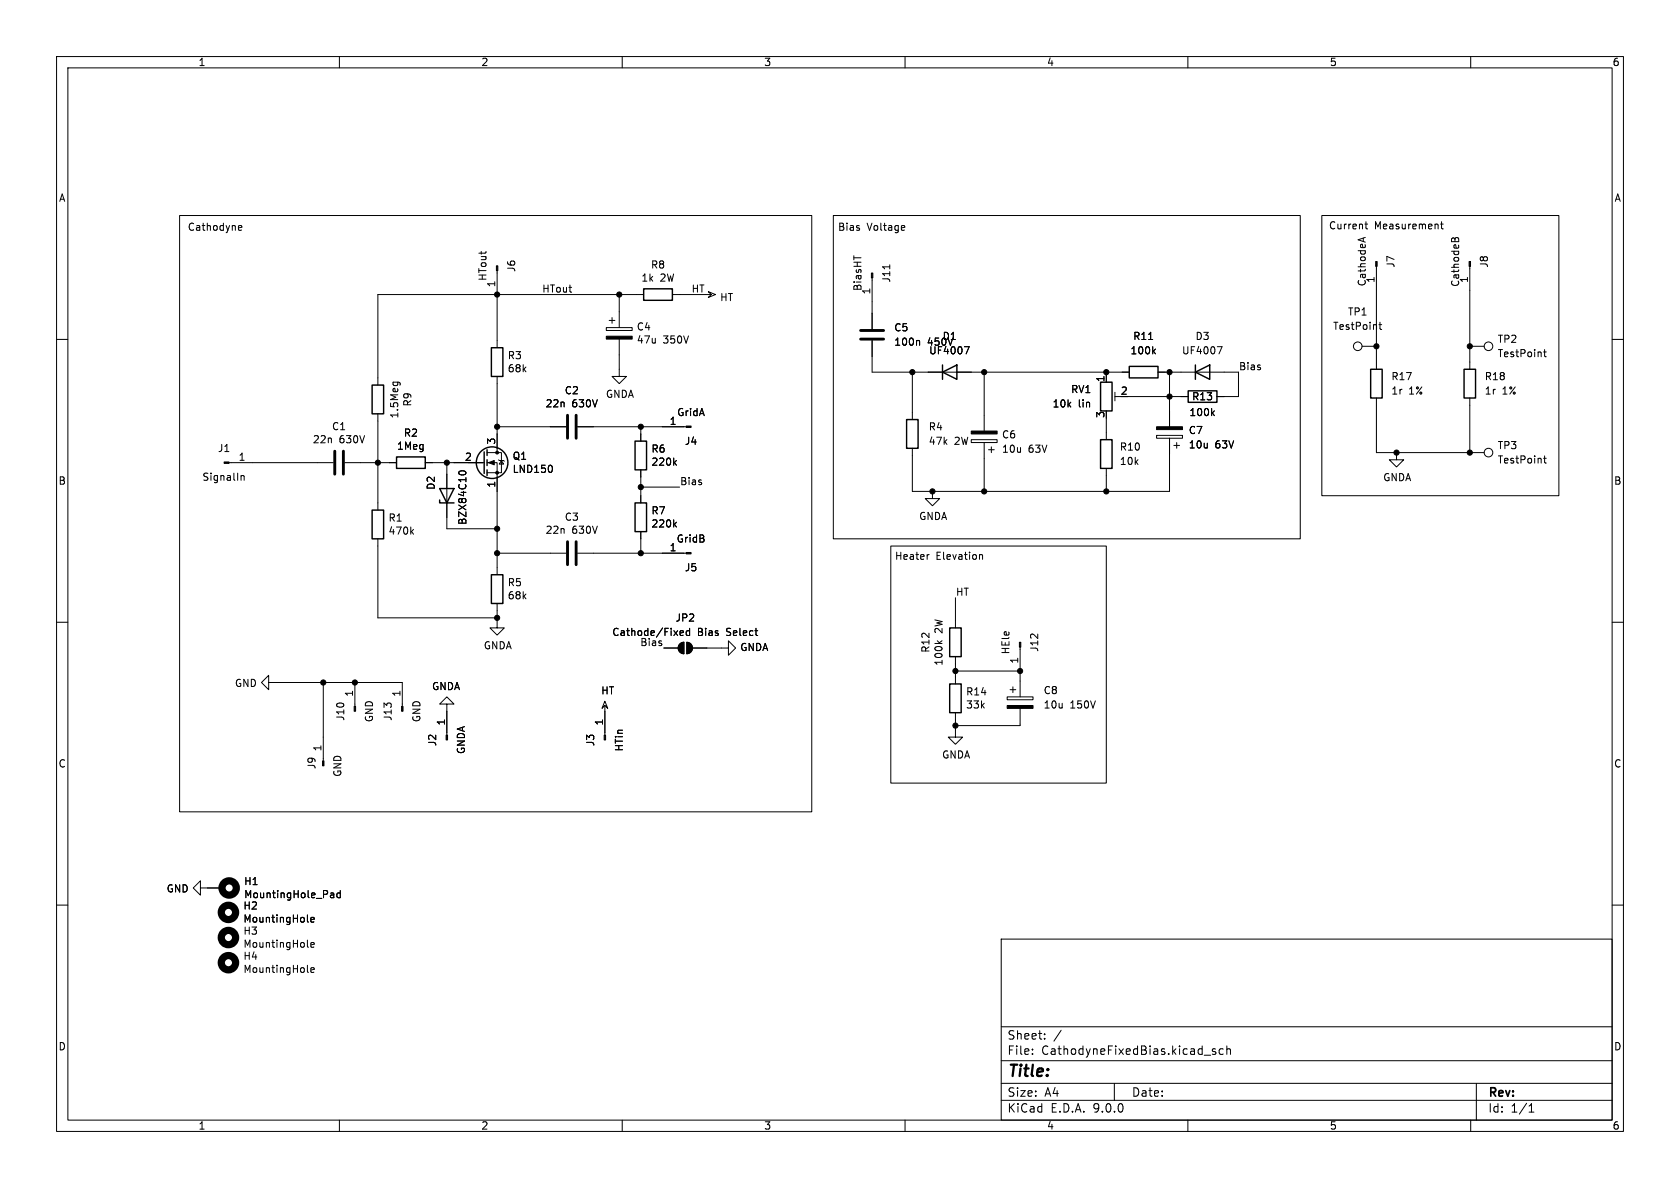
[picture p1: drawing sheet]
<svg xmlns="http://www.w3.org/2000/svg" width="297mm" height="210mm" viewBox="0 0 297 210" stroke-linecap="round" stroke-linejoin="round" font-family="sans-serif">
<g fill="none" stroke="#000" stroke-width=".18">
<path d="M10 10h277v190h-277zM12 12h273v186h-273zM60 10v2M110 10v2M160 10v2M210 10v2M260 10v2M31.7 38.1h111.8v105.4h-111.8zM147.3 38.1h82.6v57.2h-82.6zM159.8 39.9l.2 .3-.7 .1M233.7 38.1h41.9v49.5h-41.9zM241.3 39.6h.5"/>
<path d="M241.5 39.2v1.1l.3 .2M254.7 39.6h.4M254.8 39.2v1.1l.3 .2M42.2 40.5l.1 .2h.4M42.2 40.1l.1-.2h.3l.2 .2v.1l-.6 .1M87.9 47.9v13.6M107.2 57.9h4.6v.5h-4.6zM107.7 56.6h1M108.2 56.1v1.1M109.5 59.9v6.6h1.2l-1.2 1.3-1.3-1.3h1.3M109.5 52.1v5.8M113.8 52.1h-47v16"/>
<path d="M118.9 52.1h6.8M125.2 51.6l1.3 .5-1.3 .5 .5-.5zM154.2 49.1v9.1M157.3 46.8v.7M159.9 40.7h-.1M241 42.1v.6M241.4 42l-1.3 .4M243.3 47.1v18.2M243.8 57.4h.5M244 57v1.1l.3 .1M257.2 42.3l.3-.3 .3 .1 .1 .6M257.2 42.3l-.2-.2h-.3l-.1 .6"/>
<path d="M257.2 42.3v.4M259.8 47.1v18.2M10 60h2M66.8 73.2v17M69.5 67.6h1l.2 .1M69.5 67.6v.1M70.3 67.6v.1M87.9 75.4h12.2M87.9 66.5v13.5M102.1 75.4h19.2M113.3 75.4v2.6M154.2 60.2v5.6h45.4"/>
<path d="M161.3 65.8v8.4M162.4 60.2l.2 .2v.6M170.5 61.3h.8l-.5 1.3M171.7 77.7h4.6v.5h-4.6zM174 65.8v10.4M174 78.2v8.7M174.8 79.5h1M175.3 79v1M195.6 65.8v1.8M195.6 73.9v3.8M197.1 70.1h1M197.1 69.3v1.6"/>
<path d="M199.4 70.1h10.7M203.1 60h.7M203.9 62.1l.4 .5M204.3 61.7l-.5 .5M204.5 77h4.5v.5h-4.5zM204.7 65.8h14.2v4.3h-3.8M206.8 65.8v9.6M206.8 77.5v9.4h-45.5v-7.7M207.5 78.7h1M208 78.2v1M214.3 73l.4 .5M214.7 72.6l-.5 .5"/>
<path d="M215.2 61.3h.8l-.5 1.3M240.8 61.2h2.5M243.3 70.4v9.6h19.1M259.8 70.4v9.6M259.8 61.2h2.6M272.9 62.2h.5M273.1 61.8v1.1l.3 .2M285 60h2M40.5 81.8h18.4M42.6 84.1v.8M42.6 84.2l.2-.1h.3l.1 .8M61 81.8h9.1"/>
<path d="M66.8 95.3v13.9h21.1M72.7 93.9l.4 .5M73.1 93.6l-.5 .5M75.2 81.8h10.4M79 81.8v11.7h8.9M81.2 83.8l-.1-.1a.68 .68 0 0 1 .6-.5 .68 .68 0 0 1 .7 .5l-.1 .1M86.1 80h2.5v3.6h-2.5M86.1 81.8h1.8v19.8M87.9 97.8h12.2M88.1 81.3l.2 .1h.7l.2 .1M88.6 81.4l.4 .6h-.7zM97.5 82.4l.2 .3-.2 .7"/>
<path d="M102.1 97.8h19.2M113.3 83.1v5.8M113.3 94v3.8M113.3 86.1h6.8M119.2 81.8l.4 .4M119.2 92.7l.4 .5M119.6 81.4l-.5 .5M119.6 92.3l-.5 .5M157.5 96.5h38.1v41.9h-38.1zM164.3 98l-.3 .1M164.8 86.9v1.2h1.3l-1.3 1.3-1.2-1.3h1.2M173.2 98.1h.4l.1 .8"/>
<path d="M195.6 82.8v4.1M246.9 80v1.3h1.3l-1.3 1.3-1.3-1.3h1.3M272.9 81h.5M273.1 80.6v1.1l.3 .2M10 110h2M87.9 106.7v4.3h1.3l-1.3 1.3-1.3-1.3h1.3M117.3 114.6h2.6M120.2 113.8l.7-.3v2.1a1.02 1.02 0 0 1-.9-.7 1.02 1.02 0 0 1 .2-1.1zM120.2 111.9l.6-.1v-.2l-.4-.1-.2 .2 .1 .6h.5M121.4 113.5a1.01 1.01 0 0 1 1 1.1 1.01 1.01 0 0 1-1 1zM121.9 111.6l-.3-.1-.3 .2 .1 .6h.5M121.9 111.1v1.2"/>
<path d="M122.4 114.6h6.4v-1.3l1.2 1.3-1.2 1.2v-1.2M165.7 113.3l.5 .4M166.5 113.3l-.4 .3M168.9 105.7v5.3M168.9 116.1v4.8M168.9 118.6h11.4M180.3 114.4v8.8M285 110h2M47.5 120.7v-1.3l-1.3 1.3 1.3 1.2v-1.2h23.6v4.2M57.1 120.7v13.8M62.7 120.7v4.2M79 124.5h1.3l-1.3-1.3-1.3 1.3h1.3v5.4"/>
<path d="M106.9 124l.5 1.2-.5-.5-.5 .5zM106.9 124.7v5.2M168.9 126v4.3h1.3l-1.3 1.3-1.3-1.3h1.3M178.1 123.2h4.5v.5h-4.5zM178.6 121.9h1M179.1 121.4v1M180.3 125.2v3.1h-11.4M35.4 157v-1.3l-1.2 1.3 1.2 1.2v-1.2h3.8M58.6 157.8l.3 .1 .1 .8M59 158.6l-.4 .1M59 158.2h-.4M60.2 157.9l-.4-.1-.2 .3 .1 .5h.5"/>
<path d="M60.2 157.4v1.3M10 160h2M54.3 162.8l.2 .2M54.3 167.3l.2 .2M54.3 171.7l.2 .2M55 162.6l.6-.1-.1-.3h-.4l-.1 .1v.7h.5M55 167l.6-.1-.1-.2-.4-.1-.1 .2v.6h.5M55 171.5l.6-.1-.1-.3h-.4l-.1 .1v.6h.5M177 166h108v32h-108zM285 160h2M60 198v2M110 198v2"/>
<path d="M160 198v2M177 194.5h108M177 191.5h108M177 187.5h108M177 181.5h108M182.5 186.3v.1M182.5 185.5v.1M184.7 183.6v.1M184.7 182.8v.1M187.6 182.1l-1.3 2M197 191.5v3M210 198v2"/>
<path d="M212.9 186.5h1.1M214.9 185.5l-.4-.1-.2 .2 .1 .2 .5 .2v.3h-.6M216.2 185.5l-.4-.1-.3 .3v.4l.2 .2h.5M216.9 185.5l.2-.1 .4 .1v.9M216.9 184.9v1.5M260 198v2M261 191.5v6.5M270.3 196.6h.9M270.3 195.5l.4-.4v1.5"/>
<circle cx="240" cy="61.2" r=".76"/>
<circle cx="263.1" cy="61.2" r=".76"/>
<circle cx="263.1" cy="80" r=".76"/>
</g>
<g fill="none" stroke="#000" stroke-width=".25">
<path d="M113.8 51.1h5.1v2h-5.1zM65.8 68.1h2v5.1h-2zM85.6 79.9v3.8M86.1 79.5v1M86.9 61.5h2v5h-2zM112.3 78h2v5.1h-2zM160.3 74.2h2v5h-2zM166.6 65.8l2.6-1.3v2.6zM166.6 64.5v2.6M194.6 67.6h2v5h-2zM194.6 77.7h2v5.1h-2zM199.6 64.8h5.1v2h-5.1z"/>
<path d="M210.1 69.1h5v2h-5zM211.3 65.8l2.6-1.3v2.6zM211.3 64.5v2.6M242.3 65.3h2v5.1h-2zM258.8 65.3h2.1v5.1h-2.1zM65.8 90.2h2v5.1h-2zM70.1 80.8h5.1v2h-5.1zM77.7 88.4v.5h2.6M77.7 86.4h2.6l-1.3 2.5zM86.1 81.3v1M86.1 83.1v1M112.3 88.9h2v5.1h-2z"/>
<path d="M86.9 101.6h2v5.1h-2zM167.9 111h2v5.1h-2zM167.9 120.9h2v5.1h-2z"/>
<circle cx="87" cy="81.8" r="2.79"/>
</g>
<g fill="#000" stroke="#000" stroke-width=".18">
<path d="M87.8 47h.2v.9h-.2zM107.2 59.4h4.6v.5h-4.6zM154.1 48.3h.2v.8h-.2zM243.2 46.2h.3v.9h-.3zM259.7 46.2h.3v.9h-.3zM121.3 75.3h.9v.3h-.9zM171.7 76.2h4.6v.5h-4.6zM204.5 75.4h4.5v.5h-4.5zM39.6 81.7h.9v.2h-.9zM86.4 81.8l1-.4v.8zM121.3 97.7h.9v.2h-.9zM120.2 113.8l.7-.3v2.1a1.02 1.02 0 0 1-.9-.7 1.02 1.02 0 0 1 .2-1.1z"/>
<path d="M121.4 113.5a1.01 1.01 0 0 1 1 1.1 1.01 1.01 0 0 1-1 1zM180.2 113.5h.3v.9h-.3zM57 134.5h.3v.9h-.3zM62.6 124.9h.3v.8h-.3zM71 124.9h.2v.8h-.2zM78.9 129.9h.2v.9h-.2zM106.8 129.9h.3v.9h-.3zM178.1 124.7h4.5v.5h-4.5z"/>
<circle cx="87.9" cy="52.1" r=".46"/>
<circle cx="109.5" cy="52.1" r=".46"/>
<circle cx="87.9" cy="75.4" r=".46"/>
<circle cx="113.3" cy="75.4" r=".46"/>
<circle cx="161.3" cy="65.8" r=".46"/>
<circle cx="174" cy="65.8" r=".46"/>
<circle cx="195.6" cy="65.8" r=".46"/>
<circle cx="206.8" cy="65.8" r=".46"/>
<circle cx="206.8" cy="70.1" r=".46"/>
<circle cx="243.3" cy="61.2" r=".46"/>
<circle cx="259.8" cy="61.2" r=".46"/>
<circle cx="66.8" cy="81.8" r=".46"/>
<circle cx="79" cy="81.8" r=".46"/>
<circle cx="87.9" cy="93.5" r=".46"/>
<circle cx="87.9" cy="97.8" r=".46"/>
<circle cx="87.9" cy="80" r=".25"/>
<circle cx="87.9" cy="83.6" r=".25"/>
<circle cx="113.3" cy="86.1" r=".46"/>
<circle cx="113.3" cy="97.8" r=".46"/>
<circle cx="164.8" cy="86.9" r=".46"/>
<circle cx="174" cy="86.9" r=".46"/>
<circle cx="195.6" cy="86.9" r=".46"/>
<circle cx="246.9" cy="80" r=".46"/>
<circle cx="259.8" cy="80" r=".46"/>
<circle cx="87.9" cy="109.2" r=".46"/>
<circle cx="168.9" cy="118.6" r=".46"/>
<circle cx="180.3" cy="118.6" r=".46"/>
<circle cx="57.1" cy="120.7" r=".46"/>
<circle cx="62.7" cy="120.7" r=".46"/>
<circle cx="168.9" cy="128.3" r=".46"/>
</g>
<g fill="none" stroke="#000" stroke-width="1.3">
<circle cx="40.5" cy="157" r="1.27"/>
<circle cx="40.4" cy="170.2" r="1.27"/>
<circle cx="40.4" cy="165.7" r="1.27"/>
<circle cx="40.4" cy="161.3" r="1.27"/>
</g>
<path d="M152.1 58.4h4.1M152.1 59.9h4.1M59.2 79.8v4M60.7 79.8v4M100.3 73.4v4.1M101.9 73.4v4.1M100.3 95.8v4M101.9 95.8v4" fill="none" stroke="#000" stroke-width=".51"/>
<text font-size="2.8" x="178" y="190.9">Title:</text>
<g font-size="2.1">
<text x="178" y="184">Sheet:</text>
<text x="178" y="186.7">File:</text>
<text x="184.1" y="186.7">CathodyneFixedBias.kicad_sch</text>
<text x="178" y="196.9">KiCad</text>
<text x="178" y="194.1">Size:</text>
<text x="184.7" y="194.1">A4</text>
<text x="185.7" y="196.9">E.D.A.</text>
<text x="193.3" y="196.9">9.0.0</text>
<text x="200" y="194.1">Date:</text>
<text x="263" y="194.3">Rev:</text>
<text x="263" y="196.9">Id:</text>
<text x="267.1" y="196.9">1/1</text>
</g>
<g font-size="1.8">
<text x="35" y="11.9">1</text>
<text x="85" y="11.9">2</text>
<text x="135" y="11.9">3</text>
<text x="185" y="11.9">4</text>
<text x="235" y="11.9">5</text>
<text x="285" y="11.9">6</text>
<text x="10.3" y="35.9">A</text>
<text x="285.3" y="35.9">A</text>
<text x="33.1" y="41">Cathodyne</text>
<text x="148.1" y="41">Bias</text>
<text x="153.3" y="41">Voltage</text>
<text x="234.8" y="40.7">Current</text>
<text x="243" y="40.7">Measurement</text>
<text x="115" y="47.7">R8</text>
<text x="246.7" y="47.4" transform="rotate(-90 246.7 47.4)">J7</text>
<text x="263.2" y="47.4" transform="rotate(-90 263.2 47.4)">J8</text>
<text x="86.2" y="49.8" transform="rotate(-90 86.2 49.8)">HTout</text>
<text x="87.6" y="50.9" transform="rotate(-90 87.6 50.9)">1</text>
<text x="91.3" y="48.2" transform="rotate(-90 91.3 48.2)">J6</text>
<text x="95.8" y="51.8">HTout</text>
<text x="113.3" y="50">1k</text>
<text x="116.7" y="50">2W</text>
<text x="122.2" y="51.8">HT</text>
<text x="127.2" y="53.4">HT</text>
<text x="152.5" y="51.5" transform="rotate(-90 152.5 51.5)">BiasHT</text>
<text x="153.9" y="52.1" transform="rotate(-90 153.9 52.1)">1</text>
<text x="157.6" y="50.1" transform="rotate(-90 157.6 50.1)">J11</text>
<text x="241.7" y="50.7" transform="rotate(-90 241.7 50.7)">CathodeA</text>
<text x="243.1" y="50.1" transform="rotate(-90 243.1 50.1)">1</text>
<text x="258.2" y="50.8" transform="rotate(-90 258.2 50.8)">CathodeB</text>
<text x="259.6" y="50.1" transform="rotate(-90 259.6 50.1)">1</text>
<text x="112.5" y="58.6">C4</text>
<text x="158" y="58.8">C5</text>
<text x="235.6" y="58.5">TestPoint</text>
<text x="238.2" y="56">TP1</text>
<text x="89.7" y="63.7">R3</text>
<text x="112.5" y="60.9">47u</text>
<text x="117.2" y="60.9">350V</text>
<text x="158" y="61.3">100n</text>
<text x="163.9" y="61.3">450V</text>
<text x="164.2" y="62.8">UF4007</text>
<text x="166.6" y="60.3">D1</text>
<text x="199.8" y="62.8">100k</text>
<text x="200.2" y="60.3">R11</text>
<text x="208.9" y="62.8">UF4007</text>
<text x="211.3" y="60.3">D3</text>
<text x="218.9" y="65.5">Bias</text>
<text x="264.7" y="60.8">TP2</text>
<text x="264.7" y="63.3">TestPoint</text>
<text x="72.9" y="72" transform="rotate(-90 72.9 72)">R9</text>
<text x="89.7" y="66">68k</text>
<text x="99.8" y="69.9">C2</text>
<text x="107" y="70.5">GNDA</text>
<text x="189.3" y="69.7">RV1</text>
<text x="195.3" y="67.6" transform="rotate(-90 195.3 67.6)">1</text>
<text x="198" y="69.9">2</text>
<text x="210.7" y="71">R13</text>
<text x="245.9" y="67.4">R17</text>
<text x="245.9" y="70">1r</text>
<text x="249" y="70">1%</text>
<text x="262.4" y="67.4">R18</text>
<text x="262.4" y="70">1r</text>
<text x="265.6" y="70">1%</text>
<text x="58.6" y="76.3">C1</text>
<text x="70.6" y="74.1" transform="rotate(-90 70.6 74.1)">1.5Meg</text>
<text x="71.3" y="77.4">R2</text>
<text x="96.4" y="72.2">22n</text>
<text x="101.1" y="72.2">630V</text>
<text x="118.3" y="75.2">1</text>
<text x="119.6" y="73.8">GridA</text>
<text x="164.1" y="76.3">R4</text>
<text x="177" y="77.7">C6</text>
<text x="186" y="72.2">10k</text>
<text x="190.6" y="72.2">lin</text>
<text x="195.3" y="74" transform="rotate(-90 195.3 74)">3</text>
<text x="210.1" y="76.9">C7</text>
<text x="210.2" y="73.8">100k</text>
<text x="38.4" y="80.1">J1</text>
<text x="42.1" y="81.5">1</text>
<text x="55.2" y="78.6">22n</text>
<text x="60" y="78.6">630V</text>
<text x="70.1" y="79.7">1Meg</text>
<text x="82.1" y="81.5">2</text>
<text x="87.6" y="78.7" transform="rotate(-90 87.6 78.7)">3</text>
<text x="90.5" y="83.8">LND150</text>
<text x="90.5" y="81.5">Q1</text>
<text x="115.1" y="80.2">R6</text>
<text x="115.1" y="82.5">220k</text>
<text x="121" y="78.8">J4</text>
<text x="164.1" y="78.8">47k</text>
<text x="168.7" y="78.8">2W</text>
<text x="177" y="80.2">10u</text>
<text x="181.8" y="80.2">63V</text>
<text x="197.9" y="82.4">10k</text>
<text x="197.9" y="79.9">R10</text>
<text x="210.1" y="79.5">10u</text>
<text x="214.8" y="79.5">63V</text>
<text x="264.7" y="79.6">TP3</text>
<text x="264.7" y="82.1">TestPoint</text>
<text x="10.3" y="85.9">B</text>
<text x="35.7" y="85.2">SignalIn</text>
<text x="77.1" y="86.7" transform="rotate(-90 77.1 86.7)">D2</text>
<text x="87.6" y="86.3" transform="rotate(-90 87.6 86.3)">1</text>
<text x="120.1" y="85.8">Bias</text>
<text x="244.4" y="85.3">GNDA</text>
<text x="285.3" y="85.9">B</text>
<text x="68.6" y="92.4">R1</text>
<text x="68.6" y="94.7">470k</text>
<text x="82.7" y="92.9" transform="rotate(-90 82.7 92.9)">BZX84C10</text>
<text x="96.4" y="94.6">22n</text>
<text x="99.8" y="92.3">C3</text>
<text x="101.1" y="94.6">630V</text>
<text x="115.1" y="91.1">R7</text>
<text x="115.1" y="93.4">220k</text>
<text x="162.4" y="92.1">GNDA</text>
<text x="118.3" y="97.5">1</text>
<text x="119.5" y="96.1">GridB</text>
<text x="121" y="101.2">J5</text>
<text x="158.1" y="99.2">Heater</text>
<text x="165.5" y="99.2">Elevation</text>
<text x="89.7" y="103.8">R5</text>
<text x="89.7" y="106.1">68k</text>
<text x="168.9" y="105.4">HT</text>
<text x="108.1" y="112.6">Cathode/Fixed</text>
<text x="119.3" y="110.1">JP2</text>
<text x="123.3" y="112.6">Bias</text>
<text x="128.5" y="112.6">Select</text>
<text x="166.8" y="112" transform="rotate(-90 166.8 112)">2W</text>
<text x="85.4" y="115">GNDA</text>
<text x="113.1" y="114.3">Bias</text>
<text x="130.8" y="115.3">GNDA</text>
<text x="164.5" y="115.5" transform="rotate(-90 164.5 115.5)">R12</text>
<text x="166.8" y="117.8" transform="rotate(-90 166.8 117.8)">100k</text>
<text x="178.7" y="115.8" transform="rotate(-90 178.7 115.8)">HEle</text>
<text x="180.1" y="117.4" transform="rotate(-90 180.1 117.4)">1</text>
<text x="183.7" y="115.3" transform="rotate(-90 183.7 115.3)">J12</text>
<text x="41.4" y="121.6">GND</text>
<text x="62.5" y="123.3" transform="rotate(-90 62.5 123.3)">1</text>
<text x="70.9" y="123.3" transform="rotate(-90 70.9 123.3)">1</text>
<text x="76.3" y="122.2">GNDA</text>
<text x="106.2" y="123">HT</text>
<text x="170.7" y="125.5">33k</text>
<text x="170.7" y="123.1">R14</text>
<text x="184.4" y="122.9">C8</text>
<text x="184.4" y="125.5">10u</text>
<text x="189.2" y="125.5">150V</text>
<text x="61.1" y="127.5" transform="rotate(-90 61.1 127.5)">J10</text>
<text x="66.1" y="127.8" transform="rotate(-90 66.1 127.8)">GND</text>
<text x="69.4" y="127.5" transform="rotate(-90 69.4 127.5)">J13</text>
<text x="74.5" y="127.8" transform="rotate(-90 74.5 127.8)">GND</text>
<text x="78.7" y="128.3" transform="rotate(-90 78.7 128.3)">1</text>
<text x="106.7" y="128.3" transform="rotate(-90 106.7 128.3)">1</text>
<text x="10.3" y="135.9">C</text>
<text x="56" y="136.1" transform="rotate(-90 56 136.1)">J9</text>
<text x="56.9" y="132.9" transform="rotate(-90 56.9 132.9)">1</text>
<text x="60.6" y="137.4" transform="rotate(-90 60.6 137.4)">GND</text>
<text x="77.3" y="132" transform="rotate(-90 77.3 132)">J2</text>
<text x="82.4" y="133.4" transform="rotate(-90 82.4 133.4)">GNDA</text>
<text x="105.3" y="132" transform="rotate(-90 105.3 132)">J3</text>
<text x="110.3" y="132.9" transform="rotate(-90 110.3 132.9)">HTin</text>
<text x="166.5" y="134.3">GNDA</text>
<text x="285.3" y="135.9">C</text>
<text x="29.4" y="158">GND</text>
<text x="42.9" y="161">H2</text>
<text x="43.1" y="156.7">H1</text>
<text x="43.1" y="159">MountingHole_Pad</text>
<text x="42.9" y="163.3">MountingHole</text>
<text x="42.9" y="165.4">H3</text>
<text x="42.9" y="167.7">MountingHole</text>
<text x="42.9" y="169.9">H4</text>
<text x="42.9" y="172.2">MountingHole</text>
<text x="10.3" y="185.9">D</text>
<text x="285.3" y="185.9">D</text>
<text x="35" y="199.9">1</text>
<text x="85" y="199.9">2</text>
<text x="135" y="199.9">3</text>
<text x="185" y="199.9">4</text>
<text x="235" y="199.9">5</text>
<text x="285" y="199.9">6</text>
</g>
</svg>
